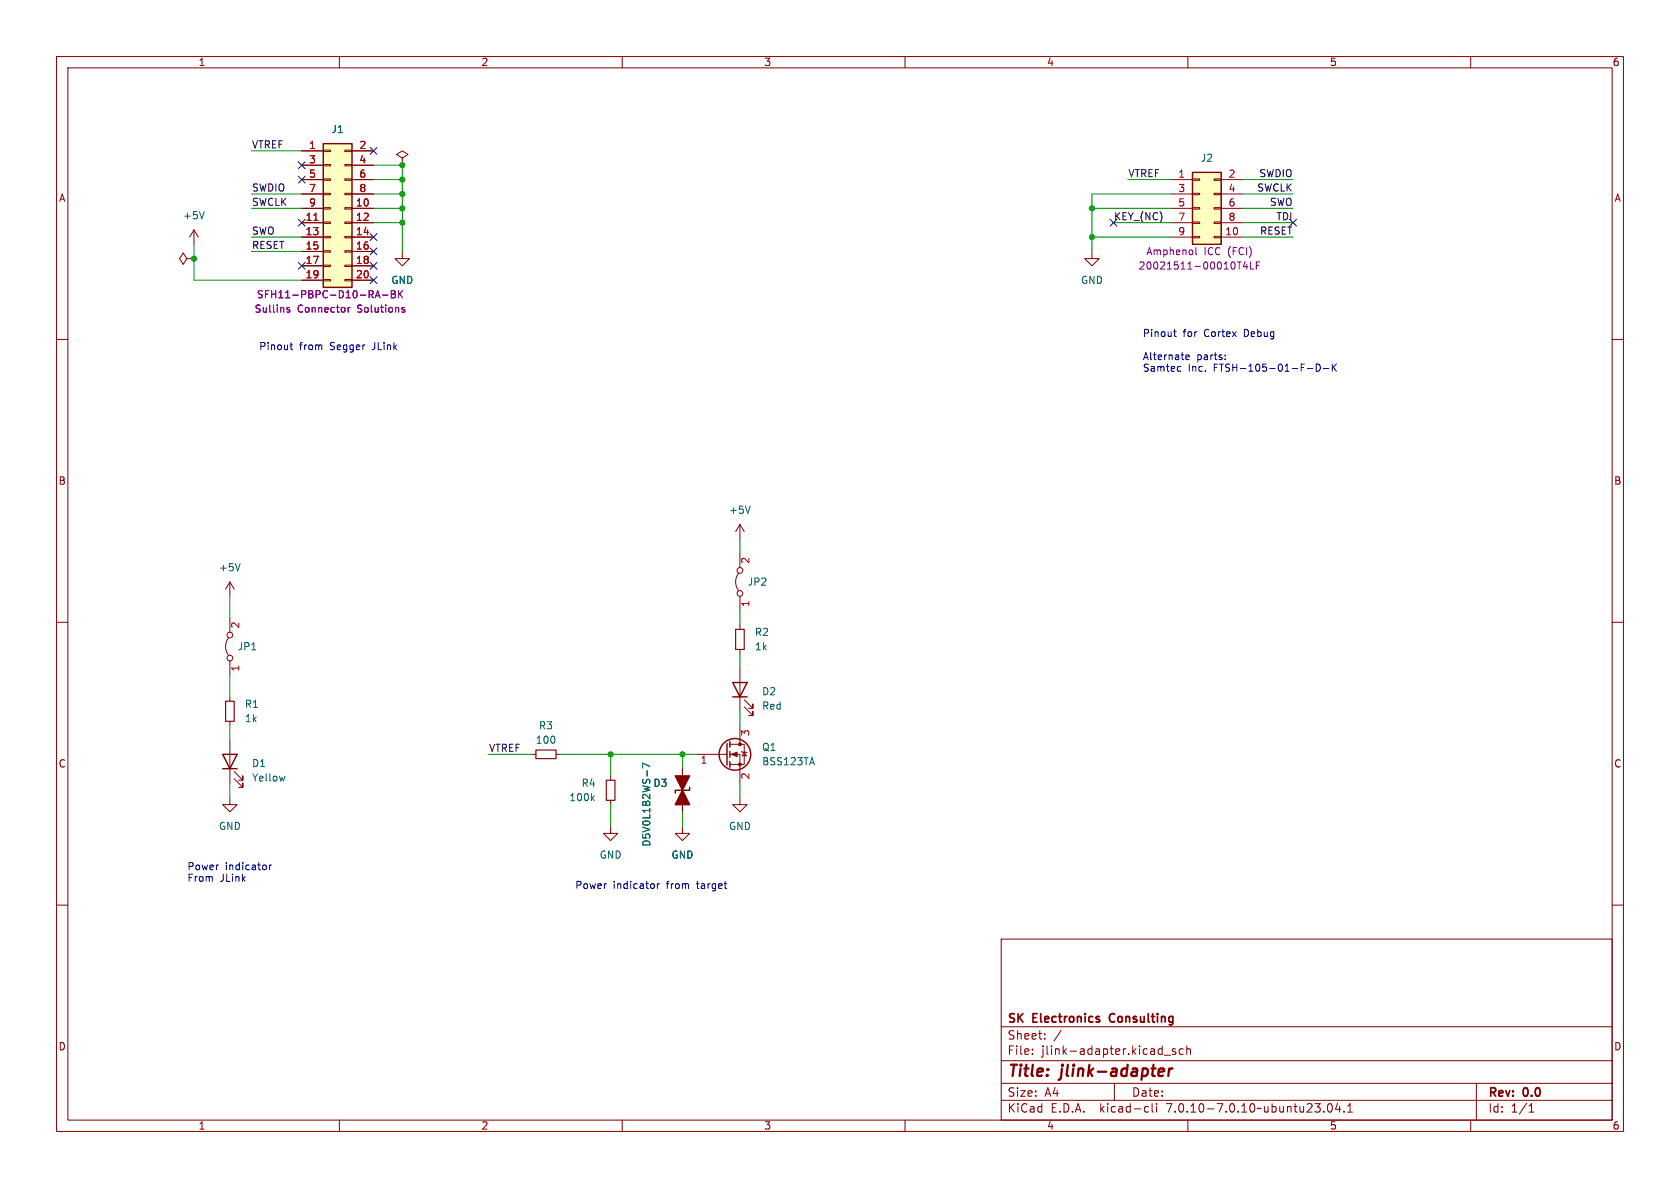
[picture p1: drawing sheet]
<svg xmlns="http://www.w3.org/2000/svg" width="297mm" height="210mm" viewBox="0 0 297 210" stroke-linecap="round" stroke-linejoin="round" font-family="sans-serif">
<g fill="none" stroke="#840000" stroke-width=".18">
<path d="M10 10h277v190h-277zM12 12h273v186h-273zM60 10v2M110 10v2M160 10v2M210 10v2M260 10v2M53.3 31.8h3.8M53.3 34.3h3.8M53.3 36.8h3.8M53.3 39.4h3.8M53.3 26.7h3.8"/>
<path d="M53.3 29.2h3.8M57.1 39.2h1.3v.3h-1.3zM57.1 36.7h1.3v.3h-1.3zM57.1 34.2h1.3v.2h-1.3zM57.1 31.6h1.3v.3h-1.3zM57.1 29.1h1.3v.2h-1.3zM57.1 26.5h1.3v.3h-1.3zM61 39.2h1.2v.3h-1.2zM61 36.7h1.2v.3h-1.2zM61 34.2h1.2v.2h-1.2zM61 31.6h1.2v.3h-1.2zM61 29.1h1.2v.2h-1.2z"/>
<path d="M61 26.5h1.2v.3h-1.2zM62.2 31.8h3.8M62.2 34.3h3.8M62.2 36.8h3.8M62.2 39.4h3.8M62.2 26.7h3.8M62.2 29.2h3.8M71.1 27.9l1-.6-1-.6-1 .6 1 .6v1.3M71.1 29.2h.1M207 31.8h3.8M207 34.3h3.8M207 36.8h3.8"/>
<path d="M207 39.4h3.8M210.8 39.2h1.3v.3h-1.3zM210.8 36.7h1.3v.3h-1.3zM210.8 34.2h1.3v.2h-1.3zM210.8 31.6h1.3v.3h-1.3zM214.6 39.2h1.3v.3h-1.3zM214.6 36.7h1.3v.3h-1.3zM214.6 34.2h1.3v.2h-1.3zM214.6 31.6h1.3v.3h-1.3zM215.9 31.8h3.8M215.9 34.3h3.8M215.9 36.8h3.8"/>
<path d="M215.9 39.4h3.8M10 60h2M33 45.7l-.6-1-.7 1 .7 1 .6-1h1.3M34.3 45.7h.1M34.3 40.6l-.8 1.3M34.3 40.6v2.6M34.3 40.6l.8 1.3M53.3 41.9h3.8M53.3 44.5h3.8M53.3 47h3.8M53.3 49.5h3.8M57.1 49.4h1.3v.3h-1.3z"/>
<path d="M57.1 46.9h1.3v.2h-1.3zM57.1 44.3h1.3v.3h-1.3zM57.1 41.8h1.3v.2h-1.3zM61 49.4h1.2v.3h-1.2zM61 46.9h1.2v.2h-1.2zM61 44.3h1.2v.3h-1.2zM61 41.8h1.2v.2h-1.2zM62.2 41.9h3.8M62.2 44.5h3.8M62.2 47h3.8M62.2 49.5h3.8M71.1 44.5v1.2h1.3l-1.3 1.3-1.3-1.3h1.3"/>
<path d="M193 44.5v1.2h1.3l-1.3 1.3-1.2-1.3h1.2M207 41.9h3.8M210.8 41.8h1.3v.2h-1.3zM214.6 41.8h1.3v.2h-1.3zM215.9 41.9h3.8M285 60h2M130.8 92.7l-.8 1.3M130.8 92.7v2.6M130.8 97.8v2.5M130.8 92.7l.8 1.3M10 110h2M40.4 112.8a2.54 2.54 0 0 0 0 3"/>
<path d="M40.6 102.9v2.5M40.6 109.2v2.6M40.6 116.8v2.6M40.6 102.9l-.7 1.2M40.6 102.9l.8 1.2M130.6 101.3a2.54 2.54 0 0 0 0 3.1M130.8 105.4v2.6M130.8 110.5v.8M130.8 114.8v.8M130.8 118.1v7.6M285 110h2M40.6 123.2v.8"/>
<path d="M40.6 127.5v.8M40.6 130.8v7.6M41.4 137.7l1.5 1.5v-.8v.8h-.7M41.4 136.4l1.5 1.5v-.7v.7h-.7M94 133.4h.7M98.3 133.4h.8M107.9 137.2v.7M120.6 135.9v7.6M123.2 133.4h5.3M129 133.4h1.8v5M129 131.6h2.6v3.5h-2.6M130.8 128.3v3.3"/>
<path d="M131.1 132.8l.1 .2h.8l.1 .1M131.6 125l1.5 1.5v-.8v.8h-.8M131.6 123.7l1.5 1.5v-.7v.7h-.8M131.6 133l.4 .6h-.8zM10 160h2M40.6 141v1.2h1.3l-1.3 1.3-1.2-1.3h1.2M107.9 146.1v1.2h1.3l-1.3 1.3-1.2-1.3h1.2M107.9 141.5v.7M120.6 146.1v1.2h1.3l-1.3 1.3-1.2-1.3h1.2M130.8 141v1.2h1.3l-1.3 1.3-1.3-1.3h1.3M285 160h2M177 166h108v32h-108z"/>
<path d="M60 198v2M110 198v2M160 198v2M177 194.5h108M177 191.5h108M177 187.5h108M177 181.5h108M182.5 186.3v.1M182.5 185.5v.1M184.7 183.6v.1M184.7 182.8v.1M187.6 182.1l-1.3 2"/>
<path d="M197 191.5v3M202.6 195.6l.4 .1M203 196.5l-.4 .1M203.7 195.1v1.3l.2 .2M204.5 195.1v.1M204.5 195.6v1M205.8 186.5h1.2M207.8 185.5l-.3-.1-.3 .2 .1 .2 .5 .2v.3h-.6M209.2 185.5l-.5-.1-.2 .3v.4l.1 .2h.6M209.8 185.5l.2-.1 .4 .1 .1 .9M209.8 184.9v1.5M210 198v2"/>
<path d="M234 196.5v.1M234.9 195.2l.1-.1a.81 .81 0 0 1 .6 .6 .81 .81 0 0 1-.3 .8l-.1 .1a.81 .81 0 0 1-.6-.6 .81 .81 0 0 1 .3-.8zM236.5 195l-.4 1.1h.9M236.8 195.6v1M237.6 196.5v.1M238.2 196.6h.9M238.2 195.5l.5-.4v1.5M260 198v2M261 191.5v6.5M270.3 196.6h.9M270.3 195.5l.4-.4v1.5"/>
<circle cx="40.6" cy="116.3" r=".51"/>
<circle cx="40.6" cy="112.3" r=".51"/>
<circle cx="130.8" cy="104.9" r=".51"/>
<circle cx="130.8" cy="100.8" r=".51"/>
</g>
<path d="M205.2 188.9l.5 .1 .1 .4-1 .1M205.6 190.1l-.2 .1M206.7 188.9l-.2 1.3M207.3 188.9l-.4 .1-.2 .3" fill="none" stroke="#840000" stroke-width=".4"/>
<path d="M196.3 179.4l-.2 .4 .2 .7" fill="none" stroke="#840000" stroke-width=".3"/>
<g fill="#ffffc2" stroke="#ffffc2" stroke-width=".18">
<path d="M210.8 30.5h5.1v12.7h-5.1z"/>
<path d="M57.1 25.4h5.1v25.4h-5.1z"/>
</g>
<g fill="none" stroke="#840000" stroke-width=".25">
<path d="M57.1 25.4h5.1v25.4h-5.1zM210.8 30.5h5.1v12.7h-5.1zM39.4 133.4h2.5l-1.3 2.5zM39.4 135.9h2.5M121.9 139.2v.5h-2.5v.5M128.5 131.4v3.9M129 131.1v1M129 132.8v1.1M129 134.6v1M129.5 120.7h2.6l-1.3 2.5zM129.5 123.2h2.6"/>
<circle cx="129.9" cy="133.3" r="2.79"/>
</g>
<g fill="none" stroke="#840084" stroke-width=".18">
<path d="M51.2 54.4l-.3-.1-.2 .2 .1 .2 .4 .1v.3h-.5M61.5 54.3v.9M61.9 54.3l-.4 .3M66.3 52.6l.5-1.2 .4 1.2M66.5 52.3h.6M67.6 52.2h1M69.2 51.4h.4l.2 .2-.2 .4 .2 .1 .1 .3-.2 .2h-.5zM69.2 52h.4M70.5 51.4v1.2M70.6 51.9l.6 .7M71.1 54.7l.4 .1 .1 .2-.2 .2-.4-.1M71.1 54.4h.4"/>
<path d="M71.2 51.4l-.7 .7M211.4 43.8v1l.2 .2M218.7 46.3h.7M220.1 46.2l-.3 .9h.8M220.4 46.7v.9M221.1 46.3v1.3h.6M222.1 46.9h.4M222.7 46.3h-.6v1.3"/>
</g>
<path d="M36.1 37.4l-.4 1.3M42.5 99.6l-.5 1.3M132.6 89.5l-.4 1.2M50.4 137.2l-.3 .9M114.9 135.5l-1.3-.6v.9M143.6 133.9l.4 1.3M104.7 141.1l.4 .4M105.1 140.7l-.5 .5" fill="none" stroke="#006464" stroke-width=".18"/>
<path d="M130 111.3h1.6v3.5h-1.6zM39.9 124h1.5v3.5h-1.5zM94.7 132.6h3.6v1.5h-3.6zM107.2 137.9h1.5v3.6h-1.5z" fill="none" stroke="#840000" stroke-width=".2"/>
<g fill="#840000" stroke="#840000" stroke-width=".25">
<path d="M120.6 139.7l1.3 2.5h-2.5z"/>
<path d="M119.4 137.2h2.5l-1.3 2.5z"/>
</g>
<g fill="#840000" stroke="#840000" stroke-width=".18">
<path d="M129.3 133.4l1-.4v.7z"/>
<circle cx="130.8" cy="135.1" r=".25"/>
<circle cx="130.8" cy="131.6" r=".25"/>
</g>
<path d="M55.5 39h.7" fill="none" stroke="#a90000" stroke-width=".18"/>
<g fill="none" stroke="#0000c2" stroke-width=".18">
<path d="M207.5 58.6h.5M207.7 58.2v1.1l.3 .2M51.3 61h.4M51.4 60.5v1.1l.3 .2M208.4 64.8h.3M208.7 65.6h-.3M209.7 63.2l.6-.2-.1-.2-.4-.1-.1 .2v.6h.5M216.6 63.5v.1M216.6 62.8v.1M231.1 65.1h1M232.7 64.4a.64 .64 0 0 1 .7 .6 .64 .64 0 0 1-.7 .6zM234 65.1h.9"/>
<path d="M235.5 64.4v1.2M235.7 64.9l.6 .7M236.3 64.4l-.8 .7M47.6 152.9v.9M48 152.9l-.4 .2M116.2 156.2v.9M116.6 156.2l-.4 .3"/>
</g>
<g fill="none" stroke="#009600" stroke-width=".18">
<path d="M44.4 36.8h8.9M44.4 34.3h8.9M44.4 26.7h8.9M66 29.2h5.1v15.3M66 36.8h5.1M66 39.4h5.1M66 34.3h5.1M66 31.8h5.1M193 36.8h14M196.8 39.4h10.2M199.4 31.8h7.6M207 34.3h-14v10.2"/>
<path d="M219.7 36.8h8.9M219.7 39.4h8.9M219.7 34.3h8.9M219.7 31.8h8.9M34.3 43.2v6.3h19M44.4 44.5h8.9M44.4 41.9h8.9M193 41.9h14M219.7 41.9h8.9M130.8 95.3v2.5M40.6 105.4v3.8M40.6 119.4v3.8"/>
<path d="M130.8 108v2.5M130.8 115.6v2.5M40.6 128.3v2.5M40.6 138.4v2.6M86.4 133.4h7.6M99.1 133.4h24.1M107.9 133.4v3.8M120.6 133.4v2.5M130.8 125.7v2.6M130.8 138.4v2.6M107.9 142.2v3.9M120.6 143.5v2.6"/>
</g>
<g fill="none" stroke="#000084" stroke-width=".18">
<path d="M52.7 38.8l1.2 1.2M52.7 28.6l1.2 1.2M52.7 31.1l1.2 1.3M53.9 38.8l-1.2 1.2M53.9 28.6l-1.2 1.2M53.9 31.1l-1.2 1.3M65.4 26.1l1.2 1.2M66.6 26.1l-1.2 1.2M196.2 38.8l1.3 1.2M197.5 38.8l-1.3 1.2M228 38.8l1.2 1.2M229.2 38.8l-1.2 1.2"/>
<path d="M52.7 46.4l1.2 1.2M53.9 46.4l-1.2 1.2M65.4 48.9l1.2 1.2M65.4 46.4l1.2 1.2M65.4 43.8l1.2 1.3M65.4 41.3l1.2 1.2M66.6 48.9l-1.2 1.2M66.6 46.4l-1.2 1.2M66.6 43.8l-1.2 1.3M66.6 41.3l-1.2 1.2"/>
</g>
<g fill="#009600" stroke="#009600" stroke-width=".18">
<circle cx="34.3" cy="45.7" r=".46"/>
<circle cx="193" cy="36.8" r=".46"/>
<circle cx="193" cy="41.9" r=".46"/>
<circle cx="120.6" cy="133.4" r=".46"/>
<circle cx="107.9" cy="133.4" r=".46"/>
<circle cx="71.1" cy="36.8" r=".46"/>
<circle cx="71.1" cy="34.3" r=".46"/>
<circle cx="71.1" cy="29.2" r=".46"/>
<circle cx="71.1" cy="31.8" r=".46"/>
<circle cx="71.1" cy="39.4" r=".46"/>
</g>
<g font-size="2.8" fill="#840000">
<text x="178" y="190.9">Title:</text>
<text x="187.7" y="190.9">jlink-adapter</text>
</g>
<g font-size="2.1" fill="#840000">
<text x="178" y="184">Sheet:</text>
<text x="178" y="181.2">SK</text>
<text x="182.7" y="181.2">Electronics</text>
<text x="196.8" y="181.2">Consulting</text>
<text x="178" y="186.7">File:</text>
<text x="184.1" y="186.7">jlink-adapter.kicad_sch</text>
<text x="178" y="196.9">KiCad</text>
<text x="178" y="194.1">Size:</text>
<text x="184.7" y="194.1">A4</text>
<text x="185.7" y="196.9">E.D.A.</text>
<text x="194.6" y="196.9">kicad-cli</text>
<text x="200" y="194.1">Date:</text>
<text x="206.5" y="196.9">7.0.10-7.0.10~ubuntu23.04.1</text>
<text x="263" y="194.3">Rev:</text>
<text x="263" y="196.9">Id:</text>
<text x="267.1" y="196.9">1/1</text>
<text x="269.4" y="194.3">0.0</text>
</g>
<g font-size="1.8" fill="#840000">
<text x="35" y="11.9">1</text>
<text x="85" y="11.9">2</text>
<text x="135" y="11.9">3</text>
<text x="185" y="11.9">4</text>
<text x="235" y="11.9">5</text>
<text x="285" y="11.9">6</text>
<text x="10.3" y="35.9">A</text>
<text x="285.3" y="35.9">A</text>
<text x="10.3" y="85.9">B</text>
<text x="285.3" y="85.9">B</text>
<text x="10.3" y="135.9">C</text>
<text x="285.3" y="135.9">C</text>
<text x="10.3" y="185.9">D</text>
<text x="285.3" y="185.9">D</text>
<text x="35" y="199.9">1</text>
<text x="85" y="199.9">2</text>
<text x="135" y="199.9">3</text>
<text x="185" y="199.9">4</text>
<text x="235" y="199.9">5</text>
<text x="285" y="199.9">6</text>
</g>
<g font-size="1.8" fill="#006464">
<text x="58.5" y="23.7">J1</text>
<text x="212.2" y="28.8">J2</text>
<text x="32.3" y="39">+5V</text>
<text x="69.1" y="50.4">GND</text>
<text x="191" y="50.4">GND</text>
<text x="128.8" y="91">+5V</text>
<text x="38.6" y="101.2">+5V</text>
<text x="132.1" y="103.7">JP2</text>
<text x="133.4" y="112.6">R2</text>
<text x="41.9" y="115.2">JP1</text>
<text x="133.4" y="115.2">1k</text>
<text x="43.2" y="125.3">R1</text>
<text x="134.6" y="123.1">D2</text>
<text x="134.6" y="125.6">Red</text>
<text x="43.2" y="127.9">1k</text>
<text x="94.6" y="131.7">100</text>
<text x="95.2" y="129.1">R3</text>
<text x="44.5" y="135.8">D1</text>
<text x="134.6" y="135.5">BSS123TA</text>
<text x="134.6" y="132.9">Q1</text>
<text x="44.5" y="138.3">Yellow</text>
<text x="100.5" y="141.8">100k</text>
<text x="102.7" y="139.3">R4</text>
<text x="115.4" y="139.3">D3</text>
<text x="38.6" y="146.9">GND</text>
<text x="115.2" y="149.8" transform="rotate(-90 115.2 149.8)">D5V0L1B2WS-7</text>
<text x="128.8" y="146.9">GND</text>
<text x="105.9" y="152">GND</text>
<text x="118.6" y="152">GND</text>
</g>
<g font-size="1.8" fill="#0f0f0f">
<text x="44.4" y="26.3">VTREF</text>
<text x="44.4" y="33.9">SWDIO</text>
<text x="199.4" y="31.4">VTREF</text>
<text x="222.2" y="33.9">SWCLK</text>
<text x="222.5" y="31.4">SWDIO</text>
<text x="44.4" y="36.5">SWCLK</text>
<text x="44.4" y="41.6">SWO</text>
<text x="196.8" y="39">KEY_(NC)</text>
<text x="222.7" y="41.6">RESET</text>
<text x="224.4" y="36.5">SWO</text>
<text x="225.6" y="39">TDI</text>
<text x="44.4" y="44.1">RESET</text>
<text x="86.4" y="133">VTREF</text>
</g>
<g font-size="1.8" fill="#a90000">
<text x="54.5" y="26.4">1</text>
<text x="54.5" y="29">3</text>
<text x="63.4" y="26.4">2</text>
<text x="63.4" y="29">4</text>
<text x="54.5" y="31.5">5</text>
<text x="54.5" y="34">7</text>
<text x="63.4" y="31.5">6</text>
<text x="63.4" y="34">8</text>
<text x="208.2" y="31.5">1</text>
<text x="208.2" y="34">3</text>
<text x="217.1" y="31.5">2</text>
<text x="217.1" y="34">4</text>
<text x="53.9" y="39.1">11</text>
<text x="53.9" y="41.7">13</text>
<text x="54.5" y="36.6">9</text>
<text x="62.8" y="36.6">10</text>
<text x="62.8" y="39.1">12</text>
<text x="62.8" y="41.7">14</text>
<text x="208.2" y="36.6">5</text>
<text x="208.2" y="39.1">7</text>
<text x="208.2" y="41.7">9</text>
<text x="216.5" y="41.7">10</text>
<text x="217.1" y="36.6">6</text>
<text x="217.1" y="39.1">8</text>
<text x="53.9" y="44.2">15</text>
<text x="53.9" y="46.7">17</text>
<text x="62.8" y="44.2">16</text>
<text x="62.8" y="46.7">18</text>
<text x="53.9" y="49.3">19</text>
<text x="62.8" y="49.3">20</text>
<text x="132.8" y="99.8" transform="rotate(-90 132.8 99.8)">2</text>
<text x="132.8" y="107.4" transform="rotate(-90 132.8 107.4)">1</text>
<text x="42.6" y="111.2" transform="rotate(-90 42.6 111.2)">2</text>
<text x="42.6" y="118.8" transform="rotate(-90 42.6 118.8)">1</text>
<text x="132.8" y="130.2" transform="rotate(-90 132.8 130.2)">3</text>
<text x="123.8" y="135.3">1</text>
<text x="132.8" y="137.9" transform="rotate(-90 132.8 137.9)">2</text>
</g>
<g font-size="1.8" fill="#840084">
<text x="201.2" y="47.9">20021511-00010T4LF</text>
<text x="202.6" y="45.3">Amphenol</text>
<text x="212.9" y="45.3">ICC</text>
<text x="217.2" y="45.3">(FCI)</text>
<text x="45.3" y="52.9">SFH11-PBPC-D10-RA-BK</text>
<text x="44.9" y="55.5">Sullins</text>
<text x="52.6" y="55.5">Connector</text>
<text x="63.3" y="55.5">Solutions</text>
</g>
<g font-size="1.8" fill="#0000c2">
<text x="201.9" y="59.7">Pinout</text>
<text x="209.1" y="59.7">for</text>
<text x="213" y="59.7">Cortex</text>
<text x="220.2" y="59.7">Debug</text>
<text x="45.7" y="62">Pinout</text>
<text x="52.9" y="62">from</text>
<text x="58.5" y="62">Segger</text>
<text x="66.1" y="62">JLink</text>
<text x="201.9" y="63.7">Alternate</text>
<text x="201.9" y="65.8">Samtec</text>
<text x="210.1" y="65.8">Inc.</text>
<text x="211.6" y="63.7">parts:</text>
<text x="214.7" y="65.8">FTSH-105-01-F-D-K</text>
<text x="33" y="153.9">Power</text>
<text x="33" y="156">From</text>
<text x="38.9" y="156">JLink</text>
<text x="39.8" y="153.9">indicator</text>
<text x="101.6" y="157.2">Power</text>
<text x="108.4" y="157.2">indicator</text>
<text x="118" y="157.2">from</text>
<text x="123.5" y="157.2">target</text>
</g>
</svg>
